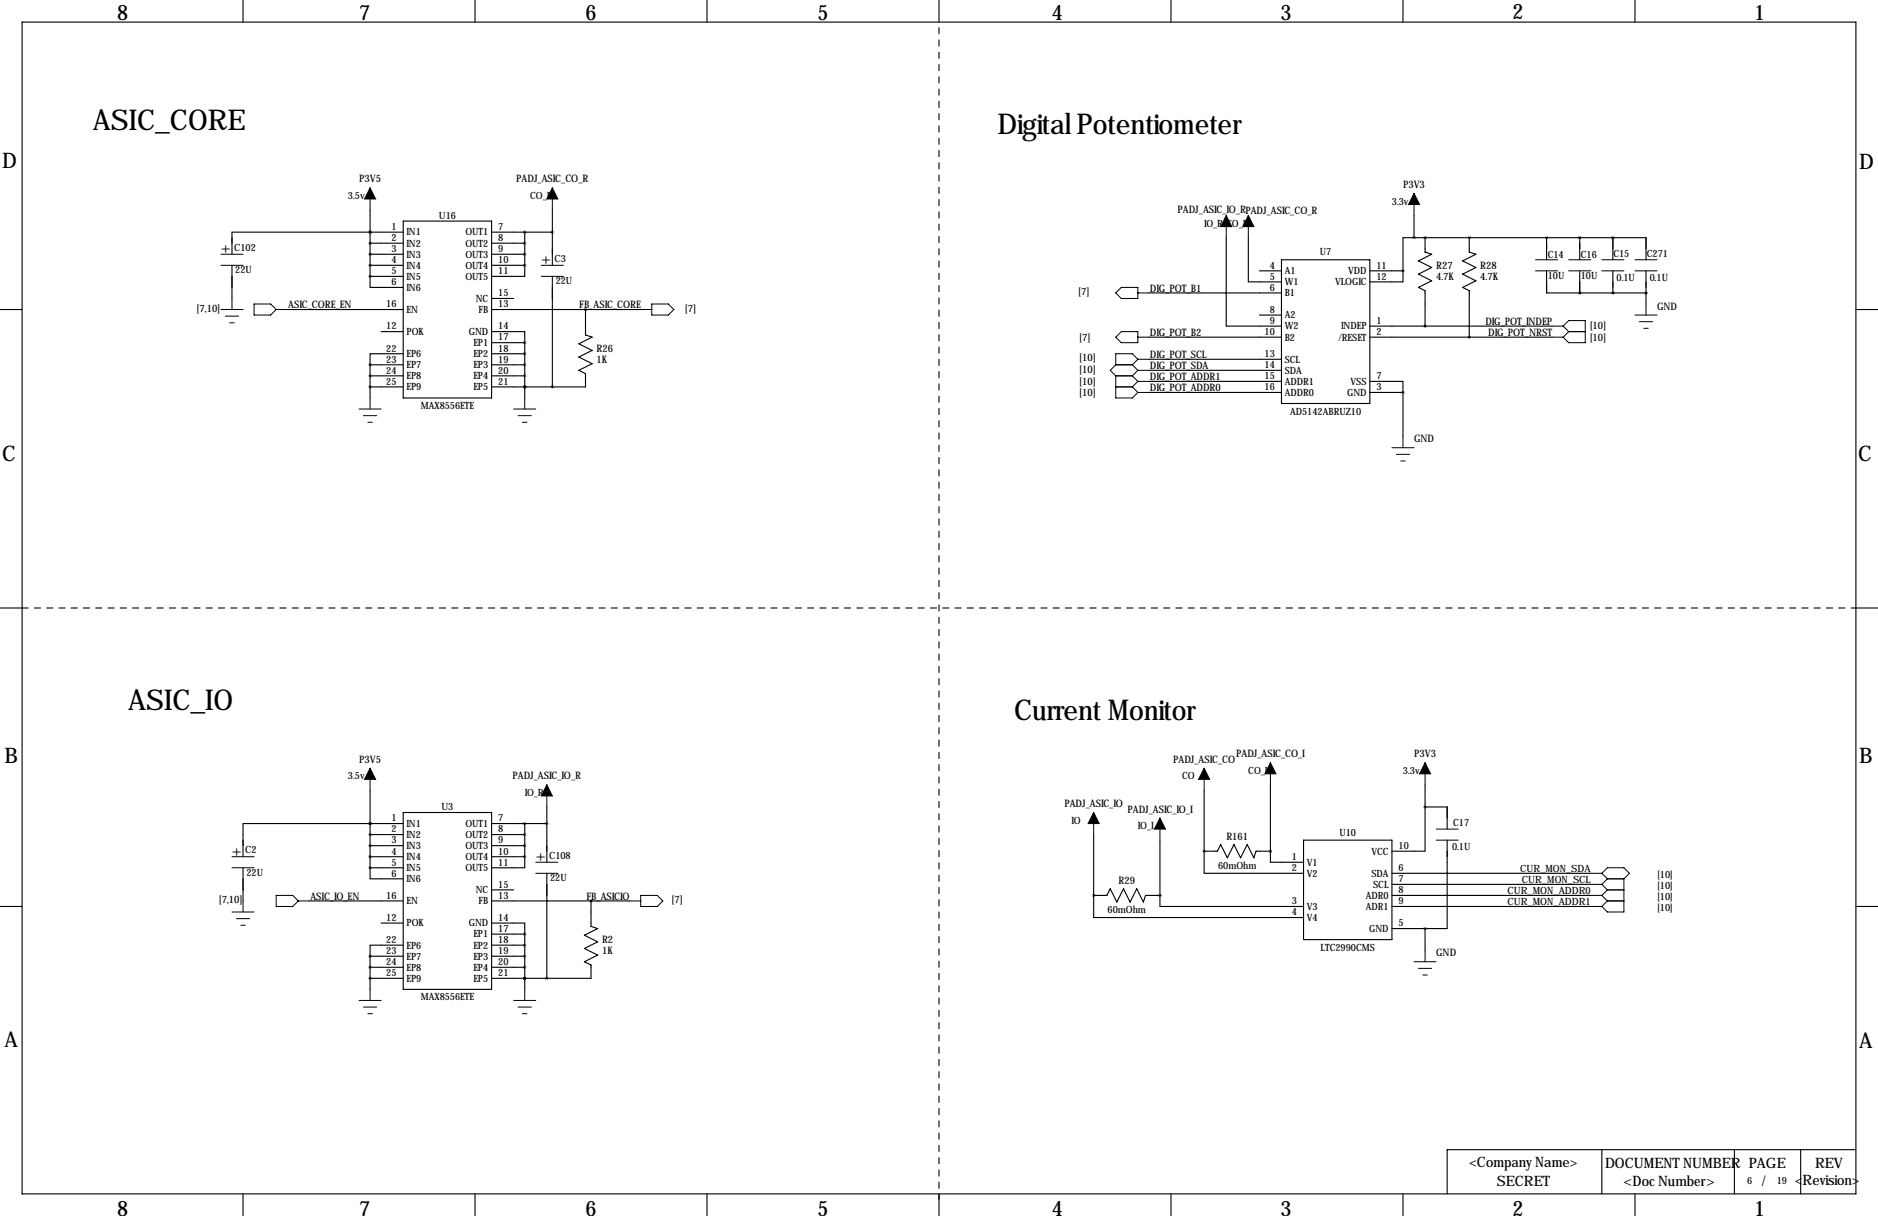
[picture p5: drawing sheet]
<svg xmlns="http://www.w3.org/2000/svg" width="432mm" height="279mm" viewBox="0 0 432 279" stroke-linecap="round" stroke-linejoin="round" font-family="sans-serif">
<g fill="none" stroke="#000" stroke-width=".25">
<path d="M5.1 5.1h421.6v269.2h-421.6zM55.9 0v5.1M109.2 0v5.1M162.6 0v5.1M215.9 0v5.1M269.2 0v5.1M322.6 0v5.1M375.9 0v5.1M85.1 53.3h.1M85.1 55.9h7.6M85.1 58.4h7.6M85.1 48.3v15.2"/>
<path d="M92.7 50.8h20.3v40.6h-20.3zM92.7 53.3h-39.4v5.1M113 53.3h14M113 55.9h7.6M113 58.4h7.6M120.6 53.3v7.7M127 48.3v12.7M281.9 54.6v20.3h12.7M287 54.6v10.2h7.6M294.6 59.7h20.4v33h-20.4zM325.1 54.6h-2.5v7.6M325.1 54.6h53.4v5.1"/>
<path d="M325.1 49.5v5.1M327.7 54.6h.1M327.7 54.6v3.3l1.5 .5-3.1 1.5 3.1 1.6-3.1 1.5 3.1 1.5-3.1 1.5 1.6 .8v8.1M337.8 54.6h.1M337.8 54.6v3.3l1.5 .5-3 1.5 3 1.6-3 1.5 3 1.5-3 1.5 1.5 .8v10.7M355.6 54.6h.1M355.6 54.6v5.1M363.2 54.6h.1M363.2 54.6v5.1M370.8 54.6h.1M370.8 54.6v5.1M0 71.1h5.1"/>
<path d="M53.3 61v7.6M66 71.1h26.7M85.1 63.5v2.5h7.6M85.1 61h7.6M85.1 63.5h7.6M87.6 76.2h5.1M113 76.2h7.6v2.5M113 71.1h34.3M113 61h7.6M113 68.6h5.1M113 78.7h7.6M120.6 61v2.5h-7.6"/>
<path d="M120.6 78.7v12.7M127 63.5v25.4M134.6 71.1v5.9l1.5 .5-3 1.5 3 1.5-3 1.5 3 1.6-3 1.5 1.5 .8v3h-21.6M264.2 77.5h30.4M264.2 67.3h30.4M289.6 62.2h5M289.6 72.4h5M315 74.9h41.9M315 77.5h41.9M315 62.2h7.6M322.6 62.2v2.6h-7.6M355.6 62.2v5.1h22.9"/>
<path d="M363.2 67.3h.1M363.2 62.2v5.1M370.8 67.3h.1M370.8 62.2v5.1M378.5 67.3h.1M378.5 62.2v7.6M426.7 71.1h5.1M85.1 83.8h7.6M85.1 86.4h7.6M85.1 88.9h7.6M85.1 83.8v7.6M92.7 81.3h-7.6v2.5"/>
<path d="M113 81.3h7.6M113 83.8h7.6M113 86.4h7.6M120.6 88.9h.1M264.2 90.2h30.4M264.2 87.6h30.4M264.2 82.5h30.4M264.2 85.1h30.4M315 87.6h7.6v2.6M315 90.2h7.6M322.6 90.2v10.1M0 139.7h5.1"/>
<path d="M426.7 139.7h5.1M55.9 199.4v7.6M85.1 199.4v2.5h7.6M85.1 189.2h.1M85.1 189.2h-29.2v7.6M85.1 189.2h7.6M85.1 191.8h7.6M85.1 194.3h7.6M85.1 196.8h7.6M85.1 199.4h7.6M85.1 181.6v17.8M92.7 186.7h20.3v40.6h-20.3z"/>
<path d="M113 189.2h12.7M113 191.8h7.6M113 194.3h7.6M113 196.8h7.6M120.6 196.8v2.6h-7.6M120.6 189.2v7.6M125.7 185.4v12.7M251.5 191.8v13.9M266.7 193v12.7M276.9 195.6h.1M276.9 195.6v5.1h22.8M276.9 195.6h3l.8-1.5 1.5 3 1.5-3 1.5 3 1.6-3 1.5 3 .5-1.5h3.3"/>
<path d="M276.9 181.6v14M292.1 195.6h.1M292.1 195.6v2.5h7.6M292.1 180.3v15.3M299.7 193h20.3v22.9h-20.3zM327.7 185.4v10.2h-7.7M327.7 185.4h5v5.1M327.7 180.3v5.1M332.7 193v20.4h-5M0 208.3h5.1M71.1 207h21.6M85.1 219.7h7.6"/>
<path d="M85.1 219.7v7.6M87.6 212.1h5.1M92.7 217.2h-7.6v2.5M113 212.1h7.6v2.5M113 207h31.8M113 217.2h7.6M113 219.7h7.6M113 204.5h5.1M113 214.6h7.6M120.6 214.6v12.7M125.7 200.7v24.1M135.9 207v5.9l1.5 .5-3 1.5 3 1.5-3 1.5 3 1.6-3 1.5 1.5 .7v3.1h-22.9"/>
<path d="M251.5 205.7v5.1h48.2M251.5 205.7h.1M251.5 205.7h3l.8-1.5 1.5 3.1 1.5-3.1 1.5 3.1 1.6-3.1 1.5 3.1 .5-1.6h3.3M266.7 205.7v2.6h33M266.7 205.7h.1M320 208.3h45.8M320 200.7h45.8M320 213.4h7.7M320 203.2h45.8M320 205.7h45.8M327.7 213.4v5M426.7 208.3h5.1"/>
<path d="M85.1 222.2h7.6M85.1 224.8h7.6M113 222.2h7.6M120.6 224.8h.1M55.9 274.3v5.1M109.2 274.3v5.1M162.6 274.3v5.1M215.9 274.3v5.1M269.2 274.3v5.1M322.6 274.3v5.1M368.3 264.2v10.1M375.9 274.3v5.1"/>
<path d="M398.8 264.2v10.1M414 264.2v10.1M426.7 264.2h-94v10.1"/>
</g>
<path d="M215.9 6.4v269.2M5.1 139.7h421.6" fill="none" stroke="#000" stroke-width=".25" stroke-dasharray="1.4 1.4"/>
<g fill="none" stroke="#000" stroke-width=".23">
<path d="M50.8 58.4h5.1M85.1 43.2v5.1M127 43.2v5.1M281.9 49.5v5.1M287 49.5v5.1M325.1 44.4v5.1M353.1 59.7h5M360.7 59.7h5.1M368.3 59.7h5.1M375.9 59.7h5.1M50.8 61h5.1M50.8 71.1h5.1"/>
<path d="M51.8 72.6h3.1M52.8 74.2h1M53.3 68.6v2.5M58.4 69.8h3.8l1.3 1.3-1.3 1.3h-3.8zM63.5 71.1h2.5M124.5 61h5M124.5 63.5h5M147.3 71.1h2.6M149.9 69.8h3.8l1.2 1.3-1.2 1.3h-3.8zM256.5 67.3l1.3-1.3h3.8v2.6h-3.8zM256.5 77.5l1.3-1.3h3.8v2.5h-3.8zM261.6 67.3h2.6"/>
<path d="M261.6 77.5h2.6M353.1 62.2h5M356.9 77.5h2.5M356.9 74.9h2.5M359.4 74.9l1.3-1.2h3.8v5h-3.8l-1.3-1.2M359.4 74.9l1.3 1.3M360.7 62.2h5.1M360.7 76.2h3.8M360.7 76.2l-1.3 1.3M368.3 62.2h5.1M375.9 62.2h5.1M375.9 72.4h5.1"/>
<path d="M376.9 73.9h3.1M378 75.4h1M378.5 69.8v2.6M82.5 94h5.1M83.6 95.5h3M84.6 97h1M85.1 91.4v2.6M118.1 94h5.1M119.1 95.5h3.1M120.1 97h1.1M120.6 91.4v2.6M256.5 86.4v5h3.8l1.3-1.2"/>
<path d="M256.5 83.8h3.8M256.5 83.8l-1.2 1.3 1.2 1.3M256.5 86.4h3.8M256.5 88.9h3.8M260.3 83.8l1.3 1.3M260.3 86.4l1.3 1.2M260.3 88.9l1.3 1.3M261.6 82.5l-1.3-1.2h-3.8v2.5M261.6 82.5h2.6M261.6 82.5l-1.3 1.3M261.6 85.1h2.6M261.6 85.1l-1.3 1.3"/>
<path d="M261.6 87.6h2.6M261.6 87.6l-1.3 1.3M261.6 90.2h2.6M320 102.9h5.1M321.1 104.4h3M322.1 105.9h1M322.6 100.3v2.6M85.1 176.5v5.1M276.9 176.5v5.1M292.1 175.3v5M327.7 175.3v5M53.3 196.8h5.1"/>
<path d="M53.3 199.4h5.1M123.2 198.1h5.1M125.7 180.3v5.1M251.5 186.7v5.1M266.7 188v5M330.2 193h5.1M330.2 190.5h5.1M53.3 209.5h5.1M54.4 211.1h3M55.4 212.6h1M55.9 207v2.5M63.5 205.7h3.8l1.3 1.3-1.3 1.3h-3.8z"/>
<path d="M68.6 207h2.5M123.2 200.7h5.1M144.8 207h2.5M147.3 205.7h3.8l1.3 1.3-1.3 1.3h-3.8zM327.7 218.4v2.6M365.8 200.7h2.5M365.8 208.3h2.5M365.8 205.7h2.5M365.8 203.2h2.5M368.3 200.7l1.3-1.3h3.8l1.2 1.3-1.2 1.2M368.3 200.7l1.3 1.2M368.3 203.2l1.3 1.3"/>
<path d="M368.3 205.7l1.3 1.3M369.6 207h3.8M369.6 201.9h3.8M369.6 204.5h3.8M369.6 201.9l-1.3 1.3M369.6 204.5l-1.3 1.2M369.6 207l-1.3 1.3M373.4 201.9v7.6h-3.8l-1.3-1.2M82.5 229.9h5.1M83.6 231.4h3M84.6 232.9h1M85.1 227.3v2.6"/>
<path d="M118.1 229.9h5.1M119.1 231.4h3.1M120.1 232.9h1.1M120.6 227.3v2.6M325.1 221h5.1M326.1 222.5h3.1M327.2 224h1"/>
</g>
<path d="M85.1 43.2l1.3 2.5h-2.6zM127 43.2l1.3 2.5h-2.6zM281.9 49.5l1.3 2.6h-2.5zM287 49.5l1.3 2.6h-2.5zM325.1 44.4l1.3 2.6h-2.6zM85.1 176.5l1.3 2.6h-2.6zM276.9 176.5l1.2 2.6h-2.5zM292.1 175.3l1.3 2.5h-2.6zM327.7 175.3l1.2 2.5h-2.5zM125.7 180.3l1.3 2.6h-2.5zM251.5 186.7l1.2 2.5h-2.5zM266.7 188l1.3 2.5h-2.6z" fill="#000" stroke="#000" stroke-width=".23"/>
<path d="M120.6 78.7a.05 .05 0 0 0 .1 0 .05 .05 0 0 0-.1 0zM120.6 81.3a.05 .05 0 0 0 .1 0 .05 .05 0 0 0-.1 0zM120.6 83.8a.05 .05 0 0 0 .1 0 .05 .05 0 0 0-.1 0zM120.6 86.4a.05 .05 0 0 0 .1 0 .05 .05 0 0 0-.1 0zM120.6 88.9a.05 .05 0 0 0 .1 0 .05 .05 0 0 0-.1 0zM120.6 53.3a.05 .05 0 0 0 .1 0 .05 .05 0 0 0-.1 0zM120.6 55.9a.05 .05 0 0 0 .1 0 .05 .05 0 0 0-.1 0zM120.6 58.4a.05 .05 0 0 0 .1 0 .05 .05 0 0 0-.1 0zM120.6 61a.05 .05 0 0 0 .1 0 .05 .05 0 0 0-.1 0zM120.6 88.9a.05 .05 0 0 0 .1 0 .05 .05 0 0 0-.1 0zM120.6 214.6a.05 .05 0 0 0 .1 0 .05 .05 0 0 0-.1 0zM120.6 217.2a.05 .05 0 0 0 .1 0 .05 .05 0 0 0-.1 0zM120.6 219.7a.05 .05 0 0 0 .1 0 .05 .05 0 0 0-.1 0zM120.6 222.3a.05 .05 0 0 0 .1 0 .05 .05 0 0 0-.1 0zM120.6 224.8a.05 .05 0 0 0 .1 0 .05 .05 0 0 0-.1 0zM120.6 191.8a.05 .05 0 0 0 .1 0 .05 .05 0 0 0-.1 0zM120.6 194.3a.05 .05 0 0 0 .1 0 .05 .05 0 0 0-.1 0zM120.6 196.9a.05 .05 0 0 0 .1 0 .05 .05 0 0 0-.1 0zM120.6 224.8a.05 .05 0 0 0 .1 0 .05 .05 0 0 0-.1 0zM327.6 74.9a.05 .05 0 0 0 .1 0 .05 .05 0 0 0-.1 0zM327.6 54.6a.05 .05 0 0 0 .1 0 .05 .05 0 0 0-.1 0zM370.8 67.3a.05 .05 0 0 0 .1 0 .05 .05 0 0 0-.1 0zM378.4 67.3a.05 .05 0 0 0 .1 0 .05 .05 0 0 0-.1 0zM251.4 205.7a.05 .05 0 0 0 .1 0 .05 .05 0 0 0-.1 0zM276.8 195.6a.05 .05 0 0 0 .1 0 .05 .05 0 0 0-.1 0zM327.6 213.4a.05 .05 0 0 0 .1 0 .05 .05 0 0 0-.1 0zM327.6 185.4a.05 .05 0 0 0 .1 0 .05 .05 0 0 0-.1 0zM120.6 189.2a.05 .05 0 0 0 .1 0 .05 .05 0 0 0-.1 0zM370.8 54.6a.05 .05 0 0 0 .1 0 .05 .05 0 0 0-.1 0zM125.7 189.2a.05 .05 0 0 0 .1 0 .05 .05 0 0 0-.1 0zM125.7 224.8a.05 .05 0 0 0 .1 0 .05 .05 0 0 0-.1 0z" fill="#000" stroke="#000" stroke-width=".63"/>
<g font-size="6.6">
<text x="21.3" y="30">ASIC_CORE</text>
<text x="229.4" y="30.7">Digital Potentiometer</text>
<text x="29.5" y="163.1">ASIC_IO</text>
<text x="233.2" y="165.4">Current Monitor</text>
</g>
<g font-size="4.9">
<text x="26.9" y="4.6">8</text>
<text x="82.5" y="4.6">7</text>
<text x="134.6" y="4.6">6</text>
<text x="188" y="4.6">5</text>
<text x="241.8" y="4.6">4</text>
<text x="294.4" y="4.6">3</text>
<text x="347.7" y="4.3">2</text>
<text x="403.4" y="4.6">1</text>
<text x=".5" y="38.6">D</text>
<text x="427.5" y="38.9">D</text>
<text x=".5" y="105.9">C</text>
<text x="427.2" y="105.9">C</text>
<text x="1" y="175.3">B</text>
<text x="427.5" y="175.3">B</text>
<text x="1" y="240.5">A</text>
<text x="427.5" y="240.8">A</text>
<text x="26.9" y="279.3">8</text>
<text x="82.5" y="279.3">7</text>
<text x="134.6" y="279.3">6</text>
<text x="188" y="279.3">5</text>
<text x="241.8" y="279.3">4</text>
<text x="294.4" y="279.3">3</text>
<text x="347.7" y="279.3">2</text>
<text x="403.4" y="279.3">1</text>
</g>
<g font-size="3.6">
<text x="50.8" y="58.2">+</text>
<text x="124.5" y="60.7">+</text>
<text x="53.3" y="196.6">+</text>
<text x="123.2" y="197.9">+</text>
</g>
<g font-size="3.3">
<text x="337.9" y="268.1">&lt;Company Name&gt;</text>
<text x="369.1" y="268.5">DOCUMENT NUMBER PAGE</text>
<text x="417.3" y="268.5">REV</text>
<text x="344.2" y="272.5">SECRET</text>
<text x="373.3" y="272.5">&lt;Doc Number&gt;</text>
<text x="405.1" y="272.5">/</text>
<text x="412.7" y="272.4">&lt;Revision&gt;</text>
</g>
<g font-size="2.4">
<text x="82.6" y="41.9">P3V5</text>
<text x="118.7" y="41.9">PADJ_ASIC_CO_R</text>
<text x="322.6" y="43.2">P3V3</text>
<text x="270.8" y="49">PADJ_ASIC_IO_RPADJ_ASIC_CO_R</text>
<text x="330.2" y="61.7">R27</text>
<text x="330.2" y="64.3">4.7K</text>
<text x="340.4" y="61.7">R28</text>
<text x="340.4" y="64.3">4.7K</text>
<text x="45.2" y="71.7">[7,10]</text>
<text x="66.3" y="70.9">ASIC_CORE_EN</text>
<text x="133.2" y="70.9">FB_ASIC_CORE</text>
<text x="157.4" y="71.7">[7]</text>
<text x="247.9" y="67.9">[7]</text>
<text x="264.4" y="67.1">DIG_POT_B1</text>
<text x="381" y="71.1">GND</text>
<text x="264.4" y="77.2">DIG_POT_B2</text>
<text x="341.5" y="74.7">DIG_POT_INDEP</text>
<text x="342.2" y="77.2">DIG_POT_NRST</text>
<text x="365.5" y="75.5">[10]</text>
<text x="137.2" y="80.8">R26</text>
<text x="137.2" y="83.4">1K</text>
<text x="248.2" y="78.3">[7]</text>
<text x="248.2" y="82.9">[10]</text>
<text x="264.4" y="82.3">DIG_POT_SCL</text>
<text x="365.5" y="78.3">[10]</text>
<text x="248.2" y="85.7">[10]</text>
<text x="248.2" y="88.4">[10]</text>
<text x="264.4" y="84.8">DIG_POT_SDA</text>
<text x="264.4" y="87.4">DIG_POT_ADDR1</text>
<text x="264.4" y="89.9">DIG_POT_ADDR0</text>
<text x="248.2" y="91">[10]</text>
<text x="325.1" y="101.6">GND</text>
<text x="284.2" y="174">PADJ_ASIC_CO_I</text>
<text x="325.1" y="174">P3V3</text>
<text x="82.6" y="175.3">P3V5</text>
<text x="117.9" y="179.1">PADJ_ASIC_IO_R</text>
<text x="269.7" y="175.3">PADJ_ASIC_CO</text>
<text x="244.7" y="185.4">PADJ_ASIC_IO</text>
<text x="259.2" y="186.7">PADJ_ASIC_IO_I</text>
<text x="282" y="193">R161</text>
<text x="257.2" y="203.2">R29</text>
<text x="50.3" y="207.6">[7,10]</text>
<text x="71.4" y="206.8">ASIC_IO_EN</text>
<text x="134.9" y="206.8">FB_ASICIO</text>
<text x="154.4" y="207.6">[7]</text>
<text x="138.4" y="216.7">R2</text>
<text x="138.4" y="219.3">1K</text>
<text x="330.2" y="219.7">GND</text>
</g>
<g font-size="2.3">
<text x="80" y="45.7">3.5v</text>
<text x="121.9" y="45.7">CO_R</text>
<text x="320" y="47">3.3v</text>
<text x="90" y="52.8">1</text>
<text x="100.9" y="50.3">U16</text>
<text x="114.6" y="52.8">7</text>
<text x="276.9" y="52.1">IO_R</text>
<text x="281.9" y="52.1">CO_R</text>
<text x="53.8" y="57.7">C102</text>
<text x="90" y="55.4">2</text>
<text x="90" y="57.9">3</text>
<text x="93.5" y="54.1">IN1</text>
<text x="93.5" y="56.6">IN2</text>
<text x="93.5" y="59.2">IN3</text>
<text x="107" y="54.1">OUT1</text>
<text x="107" y="56.6">OUT2</text>
<text x="107" y="59.2">OUT3</text>
<text x="114.6" y="55.4">8</text>
<text x="114.6" y="57.9">9</text>
<text x="303.5" y="58.7">U7</text>
<text x="355.9" y="59.2">C14</text>
<text x="363.5" y="59.2">C16</text>
<text x="371" y="58.9">C15</text>
<text x="378.7" y="58.9">C271</text>
<text x="54.1" y="62.7">22U</text>
<text x="90" y="60.5">4</text>
<text x="90" y="63">5</text>
<text x="90" y="65.5">6</text>
<text x="93.5" y="61.7">IN4</text>
<text x="93.5" y="64.3">IN5</text>
<text x="107" y="61.7">OUT4</text>
<text x="107" y="64.3">OUT5</text>
<text x="114.6" y="60.5">10</text>
<text x="114.6" y="63">11</text>
<text x="127.5" y="60.2">C3</text>
<text x="127.8" y="65.3">22U</text>
<text x="291.9" y="61.7">4</text>
<text x="291.9" y="64.3">5</text>
<text x="295.4" y="63">A1</text>
<text x="295.4" y="65.5">W1</text>
<text x="307" y="65.5">VLOGIC</text>
<text x="310" y="63">VDD</text>
<text x="316.5" y="61.7">11</text>
<text x="316.5" y="64.3">12</text>
<text x="355.9" y="64">10U</text>
<text x="363.5" y="64">10U</text>
<text x="371.7" y="64.5">0.1U</text>
<text x="379.3" y="64.5">0.1U</text>
<text x="88.8" y="70.6">16</text>
<text x="93.5" y="66.8">IN6</text>
<text x="93.5" y="71.9">EN</text>
<text x="109.4" y="69.3">NC</text>
<text x="110" y="71.9">FB</text>
<text x="114.6" y="68.1">15</text>
<text x="114.6" y="70.6">13</text>
<text x="291.9" y="66.8">6</text>
<text x="291.9" y="71.9">8</text>
<text x="295.4" y="68.1">B1</text>
<text x="88.8" y="75.7">12</text>
<text x="93.5" y="77">POK</text>
<text x="107.8" y="77">GND</text>
<text x="114.6" y="75.7">14</text>
<text x="290.7" y="77">10</text>
<text x="291.9" y="74.4">9</text>
<text x="295.4" y="73.2">A2</text>
<text x="295.4" y="75.7">W2</text>
<text x="308.4" y="75.7">INDEP</text>
<text x="316.5" y="74.4">1</text>
<text x="316.5" y="77">2</text>
<text x="88.8" y="80.8">22</text>
<text x="88.8" y="83.3">23</text>
<text x="93.5" y="82">EP6</text>
<text x="108.8" y="79.5">EP1</text>
<text x="108.8" y="82">EP2</text>
<text x="114.6" y="78.2">17</text>
<text x="114.6" y="80.8">18</text>
<text x="114.6" y="83.3">19</text>
<text x="290.7" y="82">13</text>
<text x="295.4" y="78.2">B2</text>
<text x="295.4" y="83.3">SCL</text>
<text x="307.7" y="78.2">/RESET</text>
<text x="88.8" y="85.9">24</text>
<text x="88.8" y="88.4">25</text>
<text x="93.5" y="84.6">EP7</text>
<text x="93.5" y="87.1">EP8</text>
<text x="93.5" y="89.7">EP9</text>
<text x="108.8" y="84.6">EP3</text>
<text x="108.8" y="87.1">EP4</text>
<text x="108.8" y="89.7">EP5</text>
<text x="114.6" y="85.9">20</text>
<text x="114.6" y="88.4">21</text>
<text x="290.7" y="84.6">14</text>
<text x="290.7" y="87.1">15</text>
<text x="290.7" y="89.7">16</text>
<text x="295.4" y="85.9">SDA</text>
<text x="295.4" y="88.4">ADDR1</text>
<text x="310.5" y="88.4">VSS</text>
<text x="316.5" y="89.7">3</text>
<text x="316.5" y="87.1">7</text>
<text x="96.7" y="94">MAX8556ETE</text>
<text x="295.4" y="90.9">ADDR0</text>
<text x="296.6" y="95.3">AD5142ABRUZ10</text>
<text x="309.7" y="90.9">GND</text>
<text x="80" y="179.1">3.5v</text>
<text x="271.8" y="179.1">CO</text>
<text x="287" y="177.8">CO_I</text>
<text x="322.6" y="177.8">3.3v</text>
<text x="120.6" y="182.9">IO_R</text>
<text x="90" y="188.7">1</text>
<text x="90" y="191.3">2</text>
<text x="93.5" y="190">IN1</text>
<text x="101.5" y="186.2">U3</text>
<text x="107" y="190">OUT1</text>
<text x="114.6" y="188.7">7</text>
<text x="114.6" y="191.3">8</text>
<text x="246.4" y="189.2">IO</text>
<text x="261.6" y="190.5">IO_I</text>
<text x="334.1" y="189.7">C17</text>
<text x="56.4" y="196.1">C2</text>
<text x="90" y="193.8">3</text>
<text x="90" y="196.3">4</text>
<text x="93.5" y="192.5">IN2</text>
<text x="93.5" y="195.1">IN3</text>
<text x="93.5" y="197.6">IN4</text>
<text x="107" y="192.5">OUT2</text>
<text x="107" y="195.1">OUT3</text>
<text x="107" y="197.6">OUT4</text>
<text x="114.6" y="193.8">9</text>
<text x="114.6" y="196.3">10</text>
<text x="126.2" y="197.4">C108</text>
<text x="297" y="197.6">1</text>
<text x="308" y="192">U10</text>
<text x="315.3" y="196.3">VCC</text>
<text x="321.6" y="195.1">10</text>
<text x="333.9" y="195.3">0.1U</text>
<text x="56.6" y="201.2">22U</text>
<text x="90" y="198.9">5</text>
<text x="90" y="201.4">6</text>
<text x="93.5" y="200.2">IN5</text>
<text x="93.5" y="202.7">IN6</text>
<text x="107" y="200.2">OUT5</text>
<text x="114.6" y="198.9">11</text>
<text x="114.6" y="204">15</text>
<text x="126.5" y="202.4">22U</text>
<text x="280.1" y="199.7">60mOhm</text>
<text x="297" y="200.2">2</text>
<text x="300.5" y="198.9">V1</text>
<text x="300.5" y="201.4">V2</text>
<text x="315.3" y="201.4">SDA</text>
<text x="315.7" y="204">SCL</text>
<text x="321.6" y="200.2">6</text>
<text x="321.6" y="202.7">7</text>
<text x="349.6" y="200.4">CUR_MON_SDA</text>
<text x="349.9" y="202.9">CUR_MON_SCL</text>
<text x="381.1" y="201.7">[10]</text>
<text x="88.8" y="206.5">16</text>
<text x="93.5" y="207.8">EN</text>
<text x="109.4" y="205.2">NC</text>
<text x="110" y="207.8">FB</text>
<text x="114.6" y="206.5">13</text>
<text x="254.7" y="209.8">60mOhm</text>
<text x="297" y="207.8">3</text>
<text x="300.5" y="209">V3</text>
<text x="314" y="206.5">ADR0</text>
<text x="314" y="209">ADR1</text>
<text x="321.6" y="205.2">8</text>
<text x="321.6" y="207.8">9</text>
<text x="346.6" y="205.5">CUR_MON_ADDR0</text>
<text x="346.6" y="208">CUR_MON_ADDR1</text>
<text x="381.1" y="204.2">[10]</text>
<text x="381.1" y="206.8">[10]</text>
<text x="381.1" y="209.3">[10]</text>
<text x="88.8" y="211.6">12</text>
<text x="93.5" y="212.9">POK</text>
<text x="107.8" y="212.9">GND</text>
<text x="108.8" y="215.4">EP1</text>
<text x="114.6" y="211.6">14</text>
<text x="114.6" y="214.1">17</text>
<text x="297" y="210.3">4</text>
<text x="300.5" y="211.6">V4</text>
<text x="314.8" y="214.1">GND</text>
<text x="321.6" y="212.9">5</text>
<text x="88.8" y="216.7">22</text>
<text x="88.8" y="219.2">23</text>
<text x="88.8" y="221.7">24</text>
<text x="93.5" y="217.9">EP6</text>
<text x="93.5" y="220.5">EP7</text>
<text x="108.8" y="217.9">EP2</text>
<text x="108.8" y="220.5">EP3</text>
<text x="114.6" y="216.7">18</text>
<text x="114.6" y="219.2">19</text>
<text x="114.6" y="221.7">20</text>
<text x="303.6" y="218.4">LTC2990CMS</text>
<text x="88.8" y="224.3">25</text>
<text x="93.5" y="223">EP8</text>
<text x="93.5" y="225.6">EP9</text>
<text x="108.8" y="223">EP4</text>
<text x="108.8" y="225.6">EP5</text>
<text x="114.6" y="224.3">21</text>
<text x="96.7" y="229.9">MAX8556ETE</text>
<text x="401.7" y="272">6</text>
<text x="408.5" y="272">19</text>
</g>
</svg>
